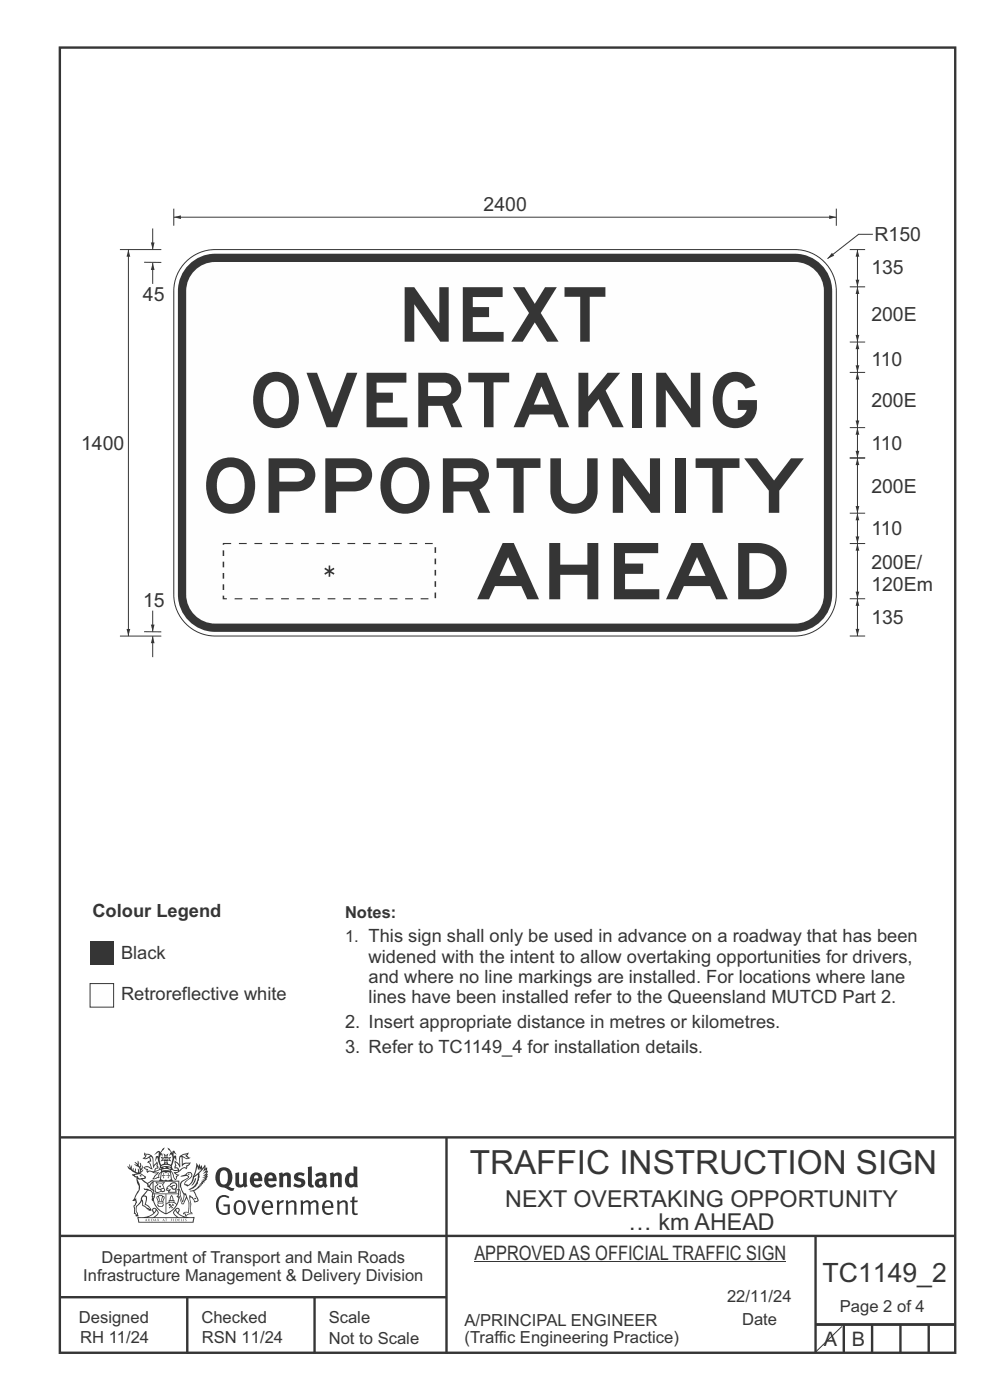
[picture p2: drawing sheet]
<svg xmlns="http://www.w3.org/2000/svg" width="210mm" height="297mm" viewBox="0 0 210 297" stroke-linecap="round" stroke-linejoin="round" font-family="sans-serif">
<path d="M12.7 241.3h190M94.7 241.4v45.8M12.7 275.2h82M12.7 262.2h190.1M39.7 275.2v12M66.7 275.2v12M173 262.1v24.9M173 281h29.7M179 281v6M185 281v6M191 281v6M197 281v6" fill="none" stroke="#373435" stroke-width=".51"/>
<path d="M100.6 267.7h66.2" fill="none" stroke="#373435" stroke-width=".21"/>
<g fill="#373435">
<path d="M47 248.4a2.55 2.55 0 0 0 0 2.7l.3 .2a.81 .81 0 0 0 1-1v-.5a1.04 1.04 0 0 0-1.1-1.5zM46.3 248.1a1.82 1.82 0 0 1 2.1-.2 1.82 1.82 0 0 1 .9 1.8 2.29 2.29 0 0 1-.8 2l.7 .3h.5l-.2 .6a2.87 2.87 0 0 1-2-.7 2.12 2.12 0 0 1-1.7-3.1z" fill-rule="evenodd"/>
<path d="M49.9 248.9l.8-.2v2a.46 .46 0 0 0 .3 .6 .46 .46 0 0 0 .6-.3v-2.1l.7-.2v2.4l.2 .5-.5 .3-.3-.3a1.02 1.02 0 0 1-1.2 .3 1.02 1.02 0 0 1-.6-1.1z" fill-rule="evenodd"/>
<path d="M54 249.5l-.1 .5h.9a.49 .49 0 0 0-.2-.6 .49 .49 0 0 0-.6 .1zM53.4 249.1a1.34 1.34 0 0 1 1.6-.2 1.34 1.34 0 0 1 .6 1.5v.2h-1.7a.77 .77 0 0 0 .5 .8 .77 .77 0 0 0 .9-.4l.3 .5a1.59 1.59 0 0 1-2 .2 1.59 1.59 0 0 1-.5-2.1z" fill-rule="evenodd"/>
<path d="M57 249.5l-.1 .5h1a.49 .49 0 0 0-.2-.6 .49 .49 0 0 0-.7 .1zM56.4 249.1a1.34 1.34 0 0 1 1.6-.2 1.34 1.34 0 0 1 .7 1.5v.2h-1.8a.77 .77 0 0 0 .5 .8 .77 .77 0 0 0 .9-.4l.4 .5a1.59 1.59 0 0 1-2.1 .2 1.59 1.59 0 0 1-.5-2.1z" fill-rule="evenodd"/>
<path d="M59.2 248.9l.7-.2 .1 .4a.95 .95 0 0 1 1-.3 .95 .95 0 0 1 .7 .8v2.3h-.8v-2.3a.46 .46 0 0 0-.8 .1v2.2h-.8z" fill-rule="evenodd"/>
<path d="M62.6 249.1a1.75 1.75 0 0 1 2-.1l-.2 .5-.6-.2a.43 .43 0 0 0-.6 .3l.4 .3a1.04 1.04 0 0 1 1.2 1.1 1.04 1.04 0 0 1-1.4 1l-1.2-.4 .3-.6 1 .4 .4-.4a.88 .88 0 0 0-1-.5l-.4-.2-.1-.4z" fill-rule="evenodd"/>
<path d="M65.3 247.6l.8-.2 .1 3.8 .3 .2 .1 .4a.88 .88 0 0 1-1 0 .88 .88 0 0 1-.3-1z" fill-rule="evenodd"/>
<path d="M67.8 250.6a.43 .43 0 0 0-.1 .7 .43 .43 0 0 0 .7-.1v-.7zM66.8 249.1a1.7 1.7 0 0 1 2.4 .1v1.9l.3 .4-.4 .5-.5-.4a1.03 1.03 0 0 1-1.7-.1 1.03 1.03 0 0 1 .8-1.5h.7v-.4a.8 .8 0 0 0-1.2 .1z" fill-rule="evenodd"/>
<path d="M70 248.9l.7-.2 .1 .4a.95 .95 0 0 1 1-.3 .95 .95 0 0 1 .7 .8v2.3h-.8v-2.3a.46 .46 0 0 0-.8 .1v2.2h-.8z" fill-rule="evenodd"/>
<path d="M74.3 249.5a1.48 1.48 0 0 0 0 1.7h.5l.2-.1v-1.5l-.3-.2zM75 247.4l.8 .1 .1 4.4h-.7l-.1-.2a1.26 1.26 0 0 1-1.4 0 1.26 1.26 0 0 1-.5-1.3 1.29 1.29 0 0 1 .4-1.4 1.29 1.29 0 0 1 1.4-.1z" fill-rule="evenodd"/>
<path d="M46.4 253.9a1.72 1.72 0 0 1 2.3 0l-.3 .3a1.24 1.24 0 0 0-1.4-.2 1.24 1.24 0 0 0-.6 1.4 1.49 1.49 0 0 0 1.2 1.9l.7-.1v-1.3h-.8l-.1-.4h1.3v1.9a1.93 1.93 0 0 1-2.2 0 1.93 1.93 0 0 1-.7-2.2l.2-.8z" fill-rule="evenodd"/>
<path d="M50.4 255.1a1.65 1.65 0 0 0 .2 2.2 .99 .99 0 0 0 1-1.4 .78 .78 0 0 0-.4-.8 .78 .78 0 0 0-.8 0zM50 254.9a1.33 1.33 0 0 1 1.6-.1 1.33 1.33 0 0 1 .5 1.4 1.31 1.31 0 0 1-1.3 1.6 1.31 1.31 0 0 1-1.2-1.6v-.6z" fill-rule="evenodd"/>
<path d="M52.5 254.7l.4-.1 .9 2.6 .8-2.5h.5l-1.1 3h-.5z" fill-rule="evenodd"/>
<path d="M56.3 255.2l-.2 .7h1.3a.7 .7 0 0 0-.3-.8 .7 .7 0 0 0-.8 .1zM55.9 255a1.22 1.22 0 0 1 1.5-.2 1.22 1.22 0 0 1 .5 1.5h-1.8a.93 .93 0 0 0 .5 1 .93 .93 0 0 0 1.1-.2l.2 .3a1.43 1.43 0 0 1-1.8 .1 1.43 1.43 0 0 1-.6-1.7z" fill-rule="evenodd"/>
<path d="M58.7 254.7l.4-.1 .1 .5 .4-.4 .6-.1-.2 .5a.66 .66 0 0 0-.8 .7v1.9h-.4z" fill-rule="evenodd"/>
<path d="M60.6 254.7l.4-.1 .1 .5a.94 .94 0 0 1 1-.5 .94 .94 0 0 1 .8 .8v2.3h-.5l-.1-2.5a.81 .81 0 0 0-1.2 .3v2.2h-.4z" fill-rule="evenodd"/>
<path d="M63.7 254.7l.5-.1 .1 .5 .4-.3a.78 .78 0 0 1 1.1 .3 .9 .9 0 0 1 1-.5 .9 .9 0 0 1 .8 .8v2.3h-.5l-.1-2.5a.67 .67 0 0 0-1.1 .3v2.2h-.5v-2.4l-.4-.3-.7 .4v2.3h-.5z" fill-rule="evenodd"/>
<path d="M69 255.2l-.1 .7h1.3a.7 .7 0 0 0-.3-.8 .7 .7 0 0 0-.9 .1zM68.7 255a1.22 1.22 0 0 1 1.5-.2 1.22 1.22 0 0 1 .5 1.5h-1.8a.93 .93 0 0 0 .4 1 .93 .93 0 0 0 1.2-.2l.1 .3a1.44 1.44 0 0 1-1.7 .1 1.44 1.44 0 0 1-.6-1.7z" fill-rule="evenodd"/>
<path d="M71.4 254.7l.5-.1 .1 .5a.94 .94 0 0 1 1-.5 .94 .94 0 0 1 .8 .8v2.3h-.5l-.1-2.5a.81 .81 0 0 0-1.2 .3v2.2h-.4z" fill-rule="evenodd"/>
<path d="M74.7 253.9l.5-.1v.9h.7l-.1 .3h-.6v2.2l.1 .2h.5l.1 .3a.75 .75 0 0 1-1.2-.6v-2.1h-.4v-.3h.4z" fill-rule="evenodd"/>
<path d="M30.8 244.9l1.1 .3-.9 .5h-.4l.6-.5zM31.8 245.4h.2a2.44 2.44 0 0 1 .4 1.9l.1 .5 .7-1-.1 .6 .3 .3a.57 .57 0 0 0-.6 .7l-1-.1-.5 .2 .2-.5-.8-.3 .7-.1 .9 .5 .1-.1-.6-1.3-.2-.2h.5zM30.7 244.4l-.1 .5 .2 .4-.6 .4a1.04 1.04 0 0 0 1.4-.1l.2 .6-.3 .1-.2 .4a.94 .94 0 0 1 .8 1.1l-.2-.1a1.16 1.16 0 0 0-1.5-.1l.3 .4 .4 .2 .1 .5 .2 .1 .1-.2a.94 .94 0 0 1 1.1 .2l.8 .1-1.2 1.2a1.13 1.13 0 0 0 1.2-.2l.4-.1-.1-.4 .5-.8a.83 .83 0 0 0-.6 1.1l-.3-.1-.7 .4 1.1-1.4-.5 .1-.5-.1 1.3-.5-.1-.1-.9 .4v-.3l.2-.2 .3 .1 .1-.3-.2-.4v-.6l-.1-.4-.7 1v-.7a1.42 1.42 0 0 0-1.6-1.8z" fill-rule="evenodd"/>
<path d="M38.5 245.2l.5-.2 .7-.1-.6 .3 .8 .5h-.3zM38.3 245.5l.2-.1 .1 2a1.69 1.69 0 0 1 1.6-.6l-.8 .5 .1 .5a1.1 1.1 0 0 0-1.5 .6l-.1-.5-.2-.2h-.5l.3-.4-.3-.7a1.42 1.42 0 0 1 .8 1.1l.2-.1zM37.1 246.2l.1 1-.2 .3 .1 .4h.5l.1 .2a.96 .96 0 0 1-1.1-.1l-.1 .1a1.06 1.06 0 0 0 1.3 .2v.1a.72 .72 0 0 1-1 .2l.3 .5 .6 .2-.4 .2-.1 .6-.2-.3-.4-1.1-.4-.4 .4 .9a1.54 1.54 0 0 0 .7 1.2l.2-.3a.58 .58 0 0 1 .4-.8l.2-.1h-.3l-.5-.3 .9-.5a.93 .93 0 0 1 1.2-.5v.2l.2-.2 .1-.5a.99 .99 0 0 0 .7-.8l-1.3 .1-.3 .2-.1-1.4 .9 .4 .9-.3h-.4l-.5-.4 .4-.7-.6 .2a1.46 1.46 0 0 0-1.4 2.1v.4l-.2-.4z" fill-rule="evenodd"/>
<path d="M35.6 248.9l.2 .1-.1 .3 .4 .1h-.4v.6l-.1-.6h-.3l.3-.1z" fill-rule="evenodd"/>
<path d="M34.6 248.9l.2 .1v.3l.3 .1h-.3l-.1 .6v-.6h-.4l.4-.1z" fill-rule="evenodd"/>
<path d="M34.3 248.8a.57 .57 0 0 1 .9 .2 .57 .57 0 0 1 .9-.2l.2 1.4h-.2a.57 .57 0 0 1-.9 0 .69 .69 0 0 1-1.1 0zM34.2 248.1l-.3 2.1-.2 .4h3l-.2-.4-.3-2.1h-.2v.2l-.8-.1-.8 .1v-.2z" fill-rule="evenodd"/>
<path d="M34.2 252.4a.3 .3 0 0 0 .6 0 .3 .3 0 0 0-.6 0zM33.3 250.9l.3 .3-.3 .4a.79 .79 0 0 0 0 1.3l.8-.2-.1-.3a.55 .55 0 0 1-.7-.6l.1-.1 .2 .3 .3 .2 .8-.2-.4-.7 .4-.4-.7 .2zM33 250.7l1.1 .2 .9-.2-.4 .6 .4 1.2a.56 .56 0 0 1-.8 .3l-.2 .1a.73 .73 0 0 1-.9 .1 .73 .73 0 0 1-.3-1v-.4l.6-.4z" fill-rule="evenodd"/>
<path d="M35.6 251.8l.7-.4a.58 .58 0 0 1 1-.1 .58 .58 0 0 1-.4 .9l-.3-.3a.43 .43 0 0 1 .6-.4 .57 .57 0 0 0-.8 .2l-.2-.1-.3 .1 .4 .2a.55 .55 0 0 0 .9 .4v.5h-1.3l.3-.4-.1-.1-.6 .1 .2-.3-.2-.1zM35.4 251.8l-.1 .2a.39 .39 0 0 0 .2 .6h.3l-.2 .4h1.9l-.1-.8a.86 .86 0 0 0-.1-1.3 .86 .86 0 0 0-1.3 .4z" fill-rule="evenodd"/>
<path d="M36 254.8h.8v.2h-.8zM36.4 253.8l.2 .8h-.4zM36.4 253.5l-.3 .5-.1 .6h-.2v.4l-.7 .4 .2 .1a1.48 1.48 0 0 1 2.1 .2l.2-.1-.6-.5v-.5h-.2l-.1-.6z" fill-rule="evenodd"/>
<path d="M35.8 255.4l.4 .1 .1 .3 .3-.2-.2-.2a.38 .38 0 0 1 .5 .5l-.2-.2-.3 .2 .3 .2-.3 .3-.1-.4-.4 .4-.1-.2 .4-.3-.1-.1-.2 .1z" fill-rule="evenodd"/>
<path d="M34.5 254h.2v.2l-.2 .6h-.2zM33.6 255.3h.9v.2a.55 .55 0 0 1-.8 .4v-.2l-.2-.1zM33.4 254h.2l.2 .8h-.2zM33.6 255l.8-.1 .1 .2h-.8zM33.8 253.7h.5l-.2 1.1h-.1zM33.3 253.8l-.1 .3 .3 1.1a.48 .48 0 0 0-.1 .6 .48 .48 0 0 0 .5 .2h.5a.49 .49 0 0 0 .2-.8l.3-1.1-.1-.3a1.42 1.42 0 0 0-1.5 0z" fill-rule="evenodd"/>
<path d="M33.7 251.5l.4 .1 .1 .3h-.3z" fill-rule="evenodd"/>
<path d="M41.3 250.1l.3-.2-.2 .8-.6 .8h-.2l.5-.7z" fill-rule="evenodd"/>
<path d="M39.7 249l.3-.2 .5 .2a.88 .88 0 0 1-.6 1.1 1.22 1.22 0 0 0-.8 1.3l.5 .2a.72 .72 0 0 0 .9-.4l.5-.8 .2-.6 .8-.6v.2a2.85 2.85 0 0 1-2 2.9l.1 .1a2.13 2.13 0 0 0 1.9-1.5v-.3a2.01 2.01 0 0 0 .3-1.7l1.1-1.3-.4 1 .7-.5-.7 1 .8-.4-.8 .8 .7-.2-.9 .6 .8-.1-.8 .4h.7l-.8 .3 .3 .2h-.4l.2 .3h-.4l.2 .3h-.4l.1 .2h-.1a2.16 2.16 0 0 1-2 1.1l.1 .2 .4-.1a.76 .76 0 0 1 .7 .8l.5 1.2-.6 .2a1.45 1.45 0 0 0-1.1-1.3l.2 1.8-.1 1.8 .4 .3a1.07 1.07 0 0 0-1.2 .4v-.3l-.5-.2a.87 .87 0 0 1 1.1-.1v-.7a4.4 4.4 0 0 0-.6-3.1l-.1-.3h-.2a2.16 2.16 0 0 1-.7-2.2l.3-.4 1.2-.7a.55 .55 0 0 0-.4-.8zM37.8 252.4a.76 .76 0 0 1 .3 1.1l.6 1.6 .4-1.7 .2 .1a.61 .61 0 0 1-.1 .9l-.3 .8-.2 .1-.7-1.6-.3 .1a1.18 1.18 0 0 0 .1-1.4zM41.8 247.5l.2 .7 .3-.5v.6l.4-.5a1.9 1.9 0 0 1-1.2 1.4l-.3 .3zM38.2 249.6l1.4-.2 .2 .2v.3l-.5 .2a1.26 1.26 0 0 0-.9 1.9l.2 .7a1.84 1.84 0 0 1 .1 2.1l-.4-1.4a.96 .96 0 0 0-.4-1.2l-.4 .2a.78 .78 0 0 1 0 1.3l.1 .3h.4l.4 1.1a.38 .38 0 0 0 .2 .4 .38 .38 0 0 0 .4-.1l.6-1.2a2.94 2.94 0 0 1 .4 2.5l-.1 .4h-.8l-.3 .4v.2l.4-.1 .1 .4 .2 .1a1.02 1.02 0 0 1 1.3-.5v-.4l-.3-.1 .1-1.8-.3-1.3h.1a1.14 1.14 0 0 1 .8 1 .63 .63 0 0 0 .8-.2 .63 .63 0 0 0-.2-.9l-.6-1.2 .9-.6 .2-.4h.3l-.1-.2h.4l-.1-.3h.3l-.1-.3 .5-.1-.2-.2 .6-.4v-.2h-.2l.4-.5h-.3l.3-.5-.4 .1 .4-.5v-.3l-.3 .2 .2-.7-.1-.2-.4 .3v-.8l-.6 .8-.2-.8-.2 .5-.3-.7-.1 .6-.5-.8-.1 1.4-.6 1.8a1.81 1.81 0 0 1-1 1.5l-.6-.2a1.75 1.75 0 0 1 1.1-1.2 .75 .75 0 0 0 .1-1.3 .75 .75 0 0 0-1.2 .4z" fill-rule="evenodd"/>
<path d="M41.2 254.1h.3l.2 .2-.4 .1z" fill-rule="evenodd"/>
<path d="M29.4 258.4h11.6l-.1 .8h-11.4zM31.3 258.2l.5-.1a2.48 2.48 0 0 0 1.4-1.3l.3 .5-.5 .6-.5 .3zM32.5 256.6l.3-.2 .2 .1-.3 .7zM37.2 256.8a2.65 2.65 0 0 0 1.8 1.4h-1.1l-.5-.3-.5-.6zM37.4 256.5l.2-.1 .3 .2-.3 .6zM29.2 258.2l.1 1.2h11.8l.2-1.1-.2-.1a4.1 4.1 0 0 1-3.3-.9l.3-.4-.1-.6a1.06 1.06 0 0 0-1.3 1l.2 .4 .6 .5h-4.7l.3-.1a.84 .84 0 0 0 .6-.8 .84 .84 0 0 0-.5-.8l-.3-.2h-.5l-.1 .6 .3 .4a4.2 4.2 0 0 1-3.4 .9z" fill-rule="evenodd"/>
<path d="M31 258.7l.1 .2h-.2zM31 258.5l-.3 .6 .4-.2 .2 .2z" fill-rule="evenodd"/>
<path d="M31.3 258.6h.3v.4a.25 .25 0 0 0 .2-.1 .25 .25 0 0 0-.1-.3h.1a.29 .29 0 0 1 0 .4 .29 .29 0 0 1-.4 0 .29 .29 0 0 1 0-.4z" fill-rule="evenodd"/>
<path d="M32.2 258.6a.22 .22 0 0 1 .3 .2 .22 .22 0 0 1-.3 .2zM32 258.6l.1 .4a.33 .33 0 0 0 .4 0 .33 .33 0 0 0 0-.4 .33 .33 0 0 0-.5 0z" fill-rule="evenodd"/>
<path d="M32.9 258.7l.1 .2h-.2zM32.9 258.5l-.2 .6 .3-.2 .2 .2z" fill-rule="evenodd"/>
<path d="M33.3 258.6h.2l.1 .1 .2-.1-.2 .2 .2 .3-.3-.3-.1 .3h-.1l.2-.3z" fill-rule="evenodd"/>
<path d="M34.7 258.7l.1 .2h-.2zM34.7 258.5l-.3 .6 .4-.2 .2 .2z" fill-rule="evenodd"/>
<path d="M35 258.5h.5l-.2 .1v.5h-.2l.1-.5z" fill-rule="evenodd"/>
<path d="M36.2 258.6l.3-.1-.1 .1v.2h.1h-.1v.3h-.2z" fill-rule="evenodd"/>
<path d="M36.7 258.6h.2v.5h-.2z" fill-rule="evenodd"/>
<path d="M37.3 258.6a.22 .22 0 0 1 .3 .2 .22 .22 0 0 1-.3 .2zM37.1 258.6v.4a.33 .33 0 0 0 .5 0 .33 .33 0 0 0 0-.4 .33 .33 0 0 0-.5 0z" fill-rule="evenodd"/>
<path d="M37.8 258.6l.4-.1-.2 .1v.2h.1h-.1v.2l.2 .1h-.4z" fill-rule="evenodd"/>
<path d="M38.4 258.6h.2l-.1 .4 .2 .1h-.3z" fill-rule="evenodd"/>
<path d="M38.9 258.6h.2v.5h-.2z" fill-rule="evenodd"/>
<path d="M39.3 258.6h.2h-.1l.2 .3-.2 .2-.1-.1v-.1l.2 .1z" fill-rule="evenodd"/>
<path d="M34.2 247.4a1.51 1.51 0 0 1 2 .2 2.67 2.67 0 0 0-2.1 0zM35.7 247.6l.4 .1 .1 .3-.4-.1zM34.6 247.6h.5l.1 .2h-.4zM34 247.8l.3 .2h-.3zM34.9 246.9l.3-.2 .3 .2zM34.9 245.6l.2 .1v.3h-.2zM35 245.1l.2 .2 .2-.2-.1 .3h-.2zM35.1 246.3h.2l.1 .4-.2-.2-.2 .2zM35.3 245.7l.2-.1v.4h-.2zM34.4 245.7h.3l.1 .3-.4 .1 .2-.2zM35.7 245.7h.3l-.2 .2 .2 .2-.4-.1zM32.7 244.9l1-.5-.1 1-.2-.2-.3 .2-.3 1.1 .5-1 .3 .9a1.84 1.84 0 0 1 .2 1.7l.4 .1a2.48 2.48 0 0 1 2.2 0l.2-.2-.2-.7 .7-1.8 .4 .7-.2-1-.2-.1-.2 .3v-.9l.6 .4-.6-.8-.3 .1-.1 .4-.5-.9-.5-.3 .2 .5 .6 .5-.5 .8 .4-.4a2.06 2.06 0 0 1 0 2.3l-.5-.2-.2-.6 .1-.1 .8 .2-.4-.5 .4-.5-.7 .2-.2-.2 .2-.7-.5 .4-.5-.4 .2 .7-.2 .2-.7-.2 .4 .5-.4 .5 .8-.2 .1 .1-.2 .6-.5 .2a2.02 2.02 0 0 1 0-2.2l.3 .5-.1-.7-.3-.1 .8-1.2-.4 .3-.5 .8-.2-.3a.8 .8 0 0 0-.8 .5z" fill-rule="evenodd"/>
<path d="M29.2 250.1l.3 .1a.61 .61 0 0 1 .8 .4l.3 .2a.8 .8 0 0 1 .6 1l.4 .1 .5 .5a1 1 0 0 1 .5 1.1l-.1 .7v-.5h-.1a.96 .96 0 0 0-.8-1.3l-.2-.2h-.7l-.1-.1-.1 .1 .1 .3h.6l-1.2 1.3-.2 1-.4 .6a1.33 1.33 0 0 0-.5 1.8l.2 .5a1.26 1.26 0 0 1-.5-1.5l-.1-.3a1.56 1.56 0 0 0 .4-1.7l-.3 .2 .2-.5a3.2 3.2 0 0 0 .7-3zM30.4 253.9h.4a2.06 2.06 0 0 1-.1 1.6l.7 .5 .4 .4-.6-.1-.8-.6-.1-.9a.51 .51 0 0 1 .1-.9zM28.6 249.3a1.52 1.52 0 0 1 2.1 .5l-1.1 .2-.2-.1-.1-.4h-.5zM27.5 247v.8l-.3-.4h-.1a3.1 3.1 0 0 0 1.9 1.6l-1 .1 .5 .6 .5 .1 .1 1.1a1.84 1.84 0 0 1-.3 2.5l-.4 .9-.3 .4 .2 .1 .4-.1 .1 .4-.2 .5-.3 .2 .1 1.7h.2l.3 .5 .1 .1 .4-.1-.1-.5a1.3 1.3 0 0 1-.1-1.7l.9-1 .1 1.1 .6 .2 .5 .5 .1-.1 .2 .3h.5a1.85 1.85 0 0 0-1.2-1.4l.1-.3a1.39 1.39 0 0 0 0-1.4l-.5-.1 .5-.5a.66 .66 0 0 1 .9-.4 .66 .66 0 0 1 .3 .9l-.1 .4 .2-.1v.2l-.1 .3 .2 .5 .1-.3a2.24 2.24 0 0 0 .1-2.2 .73 .73 0 0 1-.7-.7 .73 .73 0 0 1 .6-.7v-.2a.94 .94 0 0 0-.9 .8 .48 .48 0 0 1-.1-.6 .48 .48 0 0 1 .5-.2l.5-.3a.51 .51 0 0 0-.8 .2l-.5 .2-1-.8h.6l.2-.5-1.2-.7 .5-.5v-.3l-.5 .4 .1-.2a.69 .69 0 0 0 .2-1v.4l-.2 .3v-1.1l-.3-.2 .1 .6-.1 .2-.4-1.3v.7l-.6-.4 .5 .7-.6-.2 .3 .3a1 1 0 0 1 .7 1.4l-.2-.8v.9l-.5-.2v-.8l-.2 .7-.2-.1-.1-.6-.2 .4-.2-.2 .1-.7-.2 .5z" fill-rule="evenodd"/>
<path d="M29.6 249.4l.2-.1 .3 .2z" fill-rule="evenodd"/>
<path d="M32.4 250.5h5.6v2l-.2-.1v-1.7h-5.2v2.5h5.2v-.8l.1 .2-.1 1.1v-.3h-2.5v4a4.1 4.1 0 0 0 2.6-3.6l.1-.1a4 4 0 0 1-2.8 3.9 4.2 4.2 0 0 1-2.8-4.7l.1 1.2 .1-.1a3.8 3.8 0 0 0 2.5 3.4v-4h-2.5l-.2-.9z" fill-rule="evenodd"/>
<circle cx="40" cy="249.1" r=".17"/>
</g>
<path d="M12.7 10.1h189.9v276.9h-189.9zM173 281h29.7" fill="none" stroke="#373435" stroke-width=".51"/>
<path d="M178.6 281.4l-5.8 5.7" fill="none" stroke="#373435" stroke-width=".21"/>
<path d="M19.1 208.7h5v5h-5z" fill-rule="evenodd" fill="#fefefe" stroke="#373435" stroke-width=".21"/>
<g fill="#373435">
<path d="M19.1 199.7h5v5h-5z" fill-rule="evenodd"/>
<path d="M40.1 56.1a7.9 7.9 0 0 1 5.5-2.3h123a7.9 7.9 0 0 1 7.9 7.9v64.4a7.9 7.9 0 0 1-7.9 7.9h-123a7.9 7.9 0 0 1-7.9-7.9v-64.4a7.9 7.9 0 0 1 2.4-5.6z" fill-rule="evenodd"/>
</g>
<path d="M36.9 46.1h140.5M39.4 55.5a8.8 8.8 0 0 1 6.2-2.6h123a8.8 8.8 0 0 1 8.8 8.8v64.4a8.8 8.8 0 0 1-8.8 8.8h-123a8.8 8.8 0 0 1-8.7-8.8v-64.4a8.8 8.8 0 0 1 2.5-6.2z" fill="none" stroke="#373435" stroke-width=".21"/>
<g fill="#373435">
<path d="M175.9 45.7l1.5 .4-1.5 .4z"/>
<path d="M36.9 46.1l1.5-.4v.8z"/>
</g>
<path d="M36.9 44.3v3.6M177.4 44.3v3.6M185.2 49.7h-3.1l-6.6 5.2" fill="none" stroke="#373435" stroke-width=".21"/>
<path d="M176.5 53.6l.5 .7-1.5 .6z" fill="#373435"/>
<path d="M27.2 52.9v82M25.4 134.9h8.8M30.6 134h3.6" fill="none" stroke="#373435" stroke-width=".21"/>
<g fill="#373435">
<path d="M27.2 52.9l.4 1.6h-.8z"/>
<path d="M26.8 133.4h.8l-.4 1.5z"/>
</g>
<path d="M181.9 115.3v11.7" fill="none" stroke="#373435" stroke-width=".21"/>
<g fill="#373435">
<path d="M181.9 115.3l.4 1.5h-.8z"/>
<path d="M181.5 125.5h.8l-.4 1.5z"/>
</g>
<path d="M180.3 115.3h3.2M32.4 129.5v4.5" fill="none" stroke="#373435" stroke-width=".21"/>
<path d="M32 132.5h.8l-.4 1.5z" fill="#373435"/>
<path d="M32.4 134.9v4.5" fill="none" stroke="#373435" stroke-width=".21"/>
<path d="M32.4 134.9l.4 1.6h-.8z" fill="#373435"/>
<path d="M30.6 55.6l3.6 .1M32.4 48.5v4.4" fill="none" stroke="#373435" stroke-width=".21"/>
<path d="M32 51.4h.8l-.4 1.5z" fill="#373435"/>
<path d="M32.4 55.8v4.4" fill="none" stroke="#373435" stroke-width=".21"/>
<path d="M32.4 55.8l.4 1.5h-.8z" fill="#373435"/>
<path d="M25.4 52.9h8.8" fill="none" stroke="#373435" stroke-width=".21"/>
<path d="M41.3 57.4a6.1 6.1 0 0 1 4.3-1.8h123a6.2 6.2 0 0 1 6.2 6.1v64.4a6.2 6.2 0 0 1-6.2 6.2h-123a6.2 6.2 0 0 1-6.1-6.2v-64.4a6.1 6.1 0 0 1 1.8-4.3z" fill-rule="evenodd" fill="#fefefe"/>
<path d="M180.3 72.6h3.2M181.9 60.9v11.7" fill="none" stroke="#373435" stroke-width=".21"/>
<g fill="#373435">
<path d="M181.9 60.9l.4 1.5h-.8z"/>
<path d="M181.5 71.1h.8l-.4 1.5z"/>
</g>
<path d="M181.9 97.2v11.7M180.3 108.9h3.2" fill="none" stroke="#373435" stroke-width=".21"/>
<g fill="#373435">
<path d="M181.9 97.2l.4 1.5h-.8z"/>
<path d="M181.5 107.4h.8l-.4 1.5z"/>
</g>
<path d="M180.3 97.2h3.2M181.9 108.9v6.4" fill="none" stroke="#373435" stroke-width=".21"/>
<g fill="#373435">
<path d="M181.5 113.8h.8l-.4 1.5z"/>
<path d="M181.9 108.9l.4 1.5h-.8z"/>
</g>
<path d="M181.9 127v7.9" fill="none" stroke="#373435" stroke-width=".21"/>
<g fill="#373435">
<path d="M181.9 127l.4 1.5h-.8z"/>
<path d="M181.5 133.4h.8l-.4 1.5z"/>
</g>
<path d="M181.9 79v11.7M180.3 97.2h3.2M180.3 90.7h3.2M180.3 134.9h3.2M180.3 127h3.2" fill="none" stroke="#373435" stroke-width=".21"/>
<g fill="#373435">
<path d="M181.9 79l.4 1.5h-.8z"/>
<path d="M181.5 89.2h.8l-.4 1.5z"/>
</g>
<path d="M180.3 79h3.2M181.9 90.7v6.5" fill="none" stroke="#373435" stroke-width=".21"/>
<g fill="#373435">
<path d="M181.5 95.6h.8l-.4 1.6z"/>
<path d="M181.9 90.7l.4 1.5h-.8z"/>
</g>
<path d="M181.9 72.6v6.4" fill="none" stroke="#373435" stroke-width=".21"/>
<g fill="#373435">
<path d="M181.5 77.5h.8l-.4 1.5z"/>
<path d="M181.9 72.6l.4 1.5h-.8z"/>
</g>
<path d="M181.9 52.9v8" fill="none" stroke="#373435" stroke-width=".21"/>
<g fill="#373435">
<path d="M181.9 52.9l.4 1.6h-.8z"/>
<path d="M181.5 59.3h.8l-.4 1.6z"/>
</g>
<path d="M180.3 52.9h3.2M180.3 60.9h3.2" fill="none" stroke="#373435" stroke-width=".21"/>
<path d="M47.4 115.3h44.9v11.7h-44.9z" fill="none" stroke="#373435" stroke-width=".28" stroke-dasharray="1.4 1.4" stroke-linecap="butt"/>
<path d="M69 120.4l.7 .5v-.9h.4l-.1 .9 .8-.5 .2 .3-.8 .5 .8 .4-.2 .3-.7-.4v.9h-.4v-.9l-.7 .4-.2-.3 .7-.4-.7-.5z" fill-rule="evenodd" fill="#373435"/>
<text font-size="16.6" fill="#373435" x="100.7" y="127.1">AHEAD</text>
<g font-size="16.1" fill="#373435">
<text x="84.3" y="72.5">NEXT</text>
<text x="52.5" y="90.6">OVERTAKING</text>
<text x="42.5" y="108.8">OPPORTUNITY</text>
</g>
<text font-size="7.1" fill="#373435" x="99.6" y="249">TRAFFIC INSTRUCTION SIGN</text>
<text font-size="5.6" fill="#373435" x="174.5" y="271.9">TC1149_2</text>
<g font-size="4.9" fill="#373435">
<text x="107.2" y="256.1">NEXT OVERTAKING OPPORTUNITY</text>
<text x="133.3" y="260.9">… km AHEAD</text>
</g>
<g font-size="4.2" fill="#373435">
<text x="100.6" y="267.2">APPROVED AS OFFICIAL TRAFFIC SIGN</text>
<text x="174.7" y="285.6">A</text>
<text x="180.7" y="285.6">B</text>
</g>
<g font-size="4.1" fill="#373435">
<text x="102.6" y="44.8">2400</text>
<text x="185.5" y="51.2">R150</text>
<text x="184.8" y="58.2">135</text>
<text x="30.3" y="63.9">45</text>
<text x="184.8" y="68.2">200E</text>
<text x="184.8" y="77.6">110</text>
<text x="184.8" y="86.3">200E</text>
<text x="17.2" y="95.4">1400</text>
<text x="184.8" y="95.4">110</text>
<text x="184.8" y="104.5">200E</text>
<text x="184.8" y="113.5">110</text>
<text x="184.8" y="120.7">200E/</text>
<text x="184.8" y="125.3">120Em</text>
<text x="30.3" y="128.8">15</text>
<text x="184.8" y="132.3">135</text>
</g>
<g font-size="3.9" fill="#373435">
<text x="19.6" y="194.4">Colour Legend</text>
<text x="25.7" y="203.4">Black</text>
<text x="78.2" y="204.2">widened with the intent to allow overtaking opportunities for drivers,</text>
<text x="78.2" y="208.5">and where no line markings are installed. For locations where lane</text>
<text x="25.7" y="212.2">Retroreflective white</text>
<text x="78.2" y="212.9">lines have been installed refer to the Queensland MUTCD Part 2.</text>
<text x="73.2" y="218.1">2. Insert appropriate distance in metres or kilometres.</text>
<text x="73.2" y="223.3">3. Refer to TC1149_4 for installation details.</text>
</g>
<g font-size="3.5" fill="#373435">
<text x="73.2" y="194.8">Notes:</text>
<text x="73.2" y="199.9">1. This sign shall only be used in advance on a roadway that has been</text>
<text x="21.6" y="267.9">Department of Transport and Main Roads</text>
<text x="17.7" y="271.8">Infrastructure Management &amp; Delivery Division</text>
<text x="16.7" y="280.6">Designed</text>
<text x="42.7" y="280.6">Checked</text>
<text x="69.7" y="280.6">Scale</text>
<text x="98.5" y="281.3">A/PRINCIPAL ENGINEER</text>
<text x="154.2" y="276.3">22/11/24</text>
<text x="157.4" y="281.2">Date</text>
<text x="178.1" y="278.3">Page 2 of 4</text>
<text x="17" y="284.8">RH 11/24</text>
<text x="42.8" y="284.8">RSN 11/24</text>
<text x="69.7" y="285.2">Not to Scale</text>
<text x="98.5" y="284.8">(Traffic Engineering Practice)</text>
</g>
</svg>
